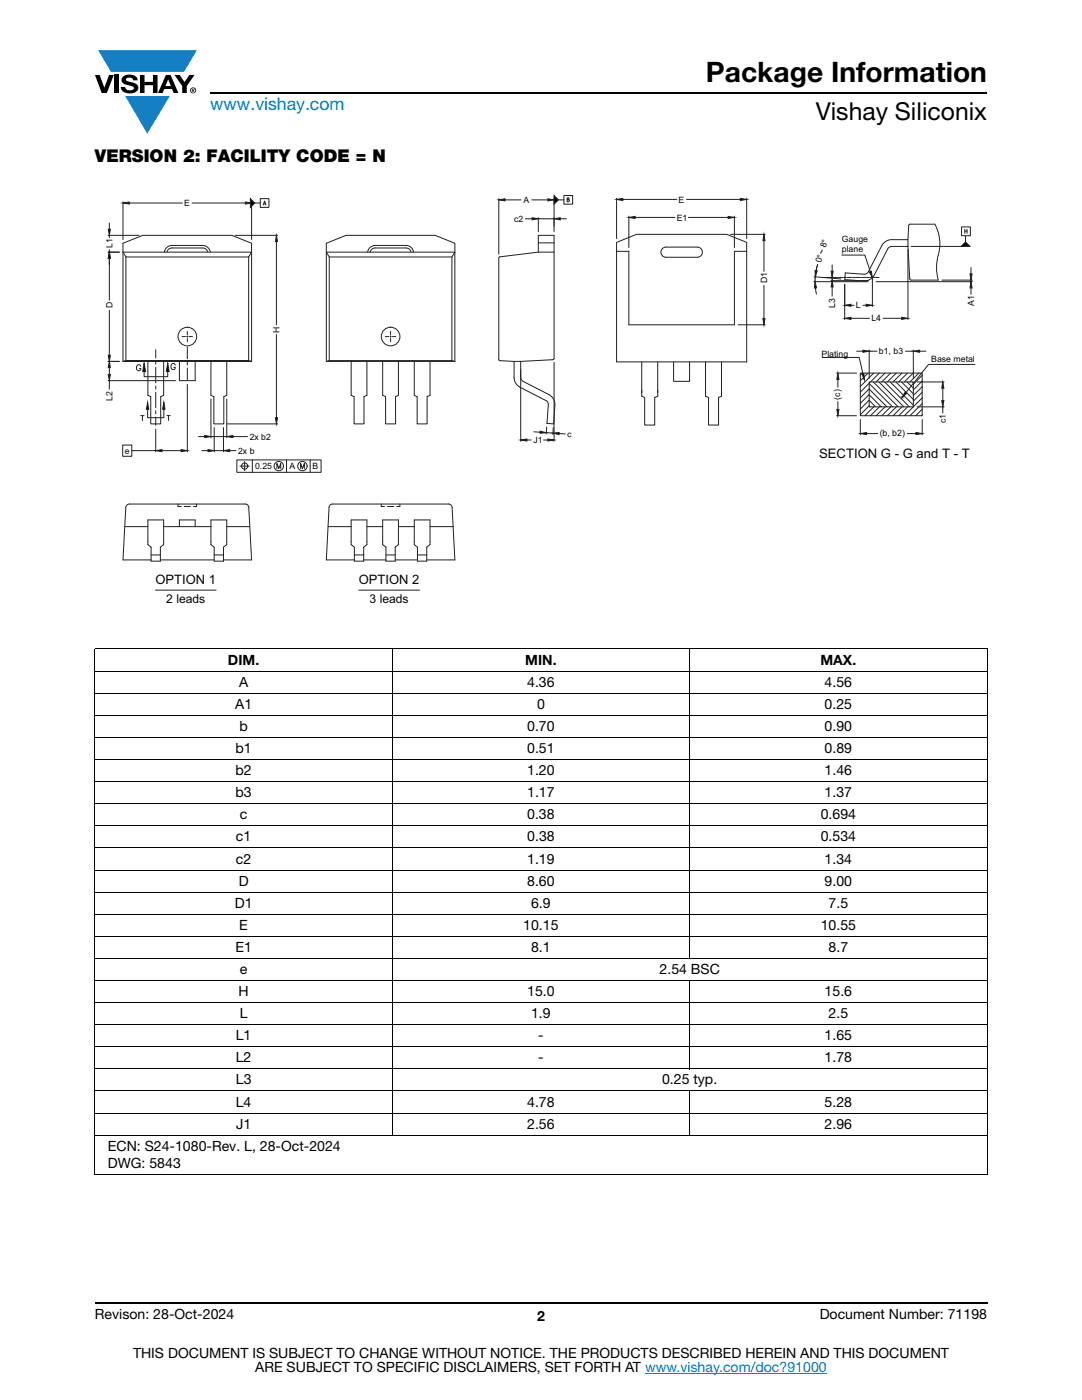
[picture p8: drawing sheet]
<svg xmlns="http://www.w3.org/2000/svg" width="216mm" height="279mm" viewBox="0 0 216 279" stroke-linecap="round" stroke-linejoin="round" font-family="sans-serif">
<g fill="#147fc3">
<path d="M19.6 10h19.7l-2.6 4.3h-1.1h-13.5z"/>
<path d="M25 19.2h8.9l-4.5 7.5z"/>
</g>
<g fill="#000">
<path d="M18.9 15h1l.9 2.5 1-2.5h.9l-1.4 3.6h-1zM22.9 15h.9v3.6h-.9zM24.6 15.3a2.1 2.1 0 0 1 2.8 .3l.1 .4h-.9a.79 .79 0 0 0-.7-.5 .79 .79 0 0 0-.8 .4l.3 .3 1 .2a1.08 1.08 0 0 1 1.2 1.1 1.08 1.08 0 0 1-1.1 1.1 1.73 1.73 0 0 1-2.4-1.2h.9a.96 .96 0 0 0 .8 .6 .96 .96 0 0 0 .9-.4 1.31 1.31 0 0 0-1.2-.6 1.03 1.03 0 0 1-1.1-.6 1.03 1.03 0 0 1 .2-1.1zM27.9 15h.9v1.3h1.7v-1.3h.9v3.6h-.9v-1.6h-1.7v1.6h-.9zM34.8 15h1.1l.9 1.4 1-1.4h1l-1.5 2.2v1.4h-.9v-1.4z"/>
<path d="M33.6 15.8l.5 1.4h-1.1zM33.1 15l-1.6 3.6h1l.3-.8h1.5l.3 .8h1l-1.6-3.6z"/>
<path d="M38.4 17.8h.2v.2h-.2zM38.3 17.7v.7h.1v-.3l.4 .3-.2-.3 .2-.2-.1-.2z"/>
<path d="M38.1 18a.46 .46 0 0 1 .9 0 .46 .46 0 0 1-.9 0zM37.9 18a.6 .6 0 0 0 1.2 0 .6 .6 0 0 0-1.2 0z"/>
</g>
<path d="M42 18.6h155M18.9 260h178.1" fill="none" stroke="#000" stroke-width=".36"/>
<path d="M128.7 274h36.3" fill="none" stroke="#007ec4" stroke-width=".2"/>
<g fill="none" stroke="#000" stroke-width=".2">
<path d="M18.9 129.5h178.1M18.9 133.9h178.1M18.9 138.3h178.1M18.9 129.6v104.8M78.3 129.4v97.2M137.6 129.4v61.9M197 129.6v104.8M18.9 142.7h178.1M18.9 147.2h178.1M18.9 151.6h178.1M18.9 156h178.1M18.9 160.4h178.1"/>
<path d="M18.9 164.8h178.1M18.9 169.2h178.1M18.9 173.6h178.1M18.9 178h178.1M18.9 182.4h178.1M18.9 186.9h178.1M18.9 191.3h178.1M18.9 195.7h178.1M137.6 195.6v17.8M18.9 200.1h178.1M18.9 204.5h178.1M18.9 208.9h178.1"/>
<path d="M18.9 213.3h178.1M18.9 217.7h178.1M137.6 217.6v9M18.9 222.1h178.1M18.9 226.5h178.1M18.9 234.5h178.1"/>
</g>
<g fill="none" stroke="#231f20" stroke-width=".2">
<path d="M65.1 50.3h25.7l-.6 1v20.7h-24.5v-20.7zM65.7 51.3h24.5M74.8 49.5h6.2a1 1 0 0 1 1 .8M74.8 49h6.2a1.5 1.5 0 0 1 1.5 1.3M74.9 49.5a1 1 0 0 0-1 .8M74.9 49a1.5 1.5 0 0 0-1.5 1.3M65.1 72.1v-23.6l3.9-1.5h17.8l4 1.5v23.6M65.1 72.1h25.7M65.7 72l-.6 .1M70.1 72.1v6.8l.6 .3v5.4h1.9v-5.4l.6-.3v-6.8M76.4 72.1v6.8l.5 .3v5.4h2v-5.4l.6-.3v-6.8M76.9 67.2h.7"/>
<path d="M77.8 67.2h.3M77.9 66.1v.7M77.9 67.1v.2M77.9 67.5v.7M78.3 67.2h.7M82.7 72.1v6.8l.5 .3v5.4h2v-5.4l.6-.3v-6.8M90.2 72l.6 .1M103.9 73.8v14.3M110.6 72.3v15.8M47.3 91.8h16.8v2.5h-16.8zM47.9 93h1.8M48.8 92.1v1.9"/>
<path d="M50.4 91.8v2.5M55.3 93.5v-1l.3 1 .4-1v1M57.2 91.8v2.5M60 93.5v-1l.4 1 .3-1v1M61.9 91.8v2.5M105.1 87.8h.9M108.5 87.8h.8M24.9 105.1h4.6M25.1 101.3l-.6 10.4h5.6M25.8 100.6h23.1M25.8 100.6a.74 .74 0 0 0-.7 .7M29.5 108.1v-4.3h3.2v4.3"/>
<path d="M30.1 110.7h1.9M30.1 109.2v2.8h1.9v-2.8M31 117.8h12.1M32 111.7h10.7M32.7 105.1h9.4M35.5 100.6v.5h.6M35.8 105.1v-1.3h3.1v1.3M36.8 101.1h1.2M39.2 100.6v.5h-.6M42.1 108.1v-4.3h3.1v4.3M42.7 109.2v2.8h1.9v-2.8M42.7 110.7h1.9"/>
<path d="M45.2 105.1h4.6M48.9 100.6a.74 .74 0 0 1 .8 .7M49.6 101.3l.6 10.4h-5.6"/>
<circle cx="77.9" cy="67.2" r="1.86"/>
<circle cx="48.8" cy="93" r=".62"/>
<circle cx="55.6" cy="93" r=".93"/>
<circle cx="60.3" cy="93" r=".93"/>
</g>
<path d="M109.3 87.6l1.3 .2-1.3 .2z" fill="#040503"/>
<path d="M109.3 87.6l1.3 .2-1.3 .2z" fill="none" stroke="#231f20" stroke-width=".2"/>
<path d="M103.9 87.8l1.2-.2v.4z" fill="#040503"/>
<path d="M99.5 39.6v11.1M100.8 39.9h3.2M106.1 39.9h3.2M110.6 39.6v5.5M99.8 51.2l-.3 .3v20.2l.3 .3 2.8 .1M107.4 47v3.3M110.6 47v24.5M110.6 71.5l-.3 .3-6.4 .3M103.9 87.8l1.2-.2v.4z" fill="none" stroke="#231f20" stroke-width=".2"/>
<path d="M99.5 39.9l1.3-.2v.4z" fill="#040503"/>
<path d="M99.5 39.9l1.3-.2v.4z" fill="none" stroke="#231f20" stroke-width=".2"/>
<path d="M109.3 39.7l1.3 .2-1.3 .2z" fill="#040503"/>
<path d="M109.3 39.7l1.3 .2-1.3 .2zM104.9 43.7h1.3M107.4 43.4v2.8M107.4 43.7h3.2M110.6 43.4v2.8M111.8 43.7h1.2" fill="none" stroke="#231f20" stroke-width=".2"/>
<path d="M110.6 43.7l1.2-.2v.4z" fill="#040503"/>
<path d="M110.6 43.7l1.2-.2v.4z" fill="none" stroke="#231f20" stroke-width=".2"/>
<path d="M106.2 43.5l1.2 .2-1.2 .2z" fill="#040503"/>
<path d="M106.2 43.5l1.2 .2-1.2 .2zM107.4 47h3.2M107.4 48.5h3.2M110.6 50.3h-3.2l-7.7 1M102.6 72.1h1.3M106.5 86.2l1.3 .1M109 86.4h1.3M109.1 85.2l-.1 1.4M110.4 85.3l-.1 1.4M111.6 86.5l1.2 .1" fill="none" stroke="#231f20" stroke-width=".2"/>
<path d="M107.8 86.1l1.2 .3-1.2 .1z" fill="#040503"/>
<path d="M107.8 86.1l1.2 .3-1.2 .1z" fill="none" stroke="#231f20" stroke-width=".2"/>
<path d="M110.3 86.4l1.3-.1v.4z" fill="#040503"/>
<path d="M111.4 39.9h1.1M110.3 86.4l1.3-.1v.4z" fill="none" stroke="#231f20" stroke-width=".2"/>
<path d="M110.6 39l.8 .9-.8 .8z" fill="#040503"/>
<g fill="none" stroke="#231f20" stroke-width=".2">
<path d="M110.6 39l.8 .9-.8 .8zM112.5 39h1.8v1.7h-1.8zM113.2 39.5l.4 .2-.2 .1 .2 .2-.2 .3h-.2zM113.2 39.8h.2M21.6 76h13.4M21.6 72.1h2.2M21.8 73.4v1.3M21.8 76v1.7M35.8 76h3.1M102.6 72.1v3.2a2.23 2.23 0 0 0 1.2 2M103.8 77.3l5.1 2.6 .4 .4 .1 .5M103.9 72.1v3.2l.3 .7 5.3 2.7"/>
<path d="M109.5 78.7a2.23 2.23 0 0 1 1.2 2.2M109.4 80.8l-.3 3.7 1.4 .1 .2-3.7"/>
<circle cx="37.4" cy="67.2" r="1.86"/>
</g>
<path d="M21.8 72.1l.2 1.3h-.4z" fill="#040503"/>
<path d="M21.8 72.1l.2 1.3h-.4z" fill="none" stroke="#231f20" stroke-width=".2"/>
<path d="M21.6 74.7h.4l-.2 1.3z" fill="#040503"/>
<path d="M21.6 50.3h2.2M21.8 51.6v8.3M21.6 72.1h2.2M21.6 74.7h.4l-.2 1.3zM21.8 61.9v9" fill="none" stroke="#231f20" stroke-width=".2"/>
<path d="M21.6 70.9h.4l-.2 1.2z" fill="#040503"/>
<path d="M21.6 70.9h.4l-.2 1.2z" fill="none" stroke="#231f20" stroke-width=".2"/>
<path d="M21.8 50.3l.2 1.3h-.4z" fill="#040503"/>
<path d="M21.8 50.3l.2 1.3h-.4zM36.3 67.2h.7M37.2 67.2h.3M37.4 66.1v.7M37.4 67v.3M37.4 67.5v.7M37.7 67.2h.7M42.1 79.6v7.8M45.2 79.6v7.8M39.6 87.1h1.2M42.1 87.1h3.1M46.5 87.1h2.9" fill="none" stroke="#231f20" stroke-width=".2"/>
<path d="M40.8 86.9l1.3 .2-1.3 .2z" fill="#040503"/>
<path d="M40.8 86.9l1.3 .2-1.3 .2z" fill="none" stroke="#231f20" stroke-width=".2"/>
<path d="M45.2 87.1l1.3-.2v.4z" fill="#040503"/>
<path d="M37.4 76.7v13.5M26.3 89.9h4.8M31.1 85.6v4.6M32.3 89.9h3.8M45.2 87.1l1.3-.2v.4z" fill="none" stroke="#231f20" stroke-width=".2"/>
<path d="M36.1 89.7l1.3 .2-1.3 .2z" fill="#040503"/>
<path d="M36.1 89.7l1.3 .2-1.3 .2z" fill="none" stroke="#231f20" stroke-width=".2"/>
<path d="M31.1 89.9l1.2-.2v.4z" fill="#040503"/>
<path d="M46.9 47h8.5M55.2 48.2v16.6M55.2 66.8v16.6M24.5 88.8h1.8v2.3h-1.8zM31.1 89.9l1.2-.2v.4zM45.3 84.6h10.1" fill="none" stroke="#231f20" stroke-width=".2"/>
<path d="M55.2 47l.2 1.2h-.4z" fill="#040503"/>
<path d="M55.2 47l.2 1.2h-.4z" fill="none" stroke="#231f20" stroke-width=".2"/>
<path d="M55 83.4h.4l-.2 1.2z" fill="#040503"/>
<g fill="none" stroke="#231f20" stroke-width=".2">
<path d="M31.1 69.8v1.6M31.1 72.1v.6M31.1 73.3v3.1M31.1 77v.6M31.1 78.3v3.1M37.4 69.3v2.3M37.4 72.2v.6M37.4 73.4v2.4M31.1 82v.6M31.1 83.2v1.7M40.3 89.9h1.2M42.7 89.9h1.9"/>
<path d="M42.7 85.3v4.9M44.6 85.3v4.9M45.8 89.9h1.3M55 83.4h.4l-.2 1.2z"/>
</g>
<path d="M41.5 89.7l1.2 .2-1.2 .2z" fill="#040503"/>
<path d="M41.5 89.7l1.2 .2-1.2 .2z" fill="none" stroke="#231f20" stroke-width=".2"/>
<path d="M44.6 89.9l1.2-.2v.4z" fill="#040503"/>
<path d="M24.5 40.3v7.5M25.8 40.5h10.6M38.3 40.5h10.7M50.2 40.3v7.5M44.6 89.9l1.2-.2v.4z" fill="none" stroke="#231f20" stroke-width=".2"/>
<path d="M24.5 40.5l1.3-.2v.4z" fill="#040503"/>
<path d="M24.5 40.5l1.3-.2v.4z" fill="none" stroke="#231f20" stroke-width=".2"/>
<path d="M49 40.3l1.2 .2-1.2 .2z" fill="#040503"/>
<path d="M21.6 47h6.1M21.6 50.3h2.2M21.8 44.5v1.2M21.8 47v.4M21.8 49.9v.4M21.8 51.6v1.2M49 40.3l1.2 .2-1.2 .2z" fill="none" stroke="#231f20" stroke-width=".2"/>
<path d="M21.8 50.3l.2 1.3h-.4z" fill="#040503"/>
<path d="M21.8 50.3l.2 1.3h-.4z" fill="none" stroke="#231f20" stroke-width=".2"/>
<path d="M21.6 45.7h.4l-.2 1.3z" fill="#040503"/>
<path d="M21.6 45.7h.4l-.2 1.3zM50.8 40.5h1.1" fill="none" stroke="#231f20" stroke-width=".2"/>
<path d="M50 39.6l.8 .9-.8 .9z" fill="#040503"/>
<g fill="none" stroke="#231f20" stroke-width=".2">
<path d="M50 39.6l.8 .9-.8 .9zM51.9 39.6h1.8v1.8h-1.8zM24.5 50.3h25.7l-.6 1h-24.5zM25.1 51.2v20.7M41.4 50.3a1 1 0 0 0-.9-.8h-6.2a1 1 0 0 0-1 .8M42 50.3a1.5 1.5 0 0 0-1.5-1.3h-6.2a1.5 1.5 0 0 0-1.5 1.3M49.6 51.2v20.7M52.5 40.9l.3-.8 .3 .8M52.6 40.7h.4M24.5 72.1v-23.6l4-1.5h17.8l3.9 1.5v23.6M24.5 72.1l.6-.1h24.5l.6 .1zM29.5 72.1v6.8l.6 .3v5.4h2v-5.4l.6-.3v-6.8"/>
<path d="M35.8 72.1v3.9M38.9 72.1v3.9M42.1 72.1v6.8l.6 .3v5.4h2v-5.4l.5-.3v-6.8M33.3 82.9h.7M33.6 82.9v1"/>
</g>
<path d="M32.7 80.3l.2 1.4h-.4z" fill="#040503"/>
<path d="M29.5 81.7v1.7h3.2v-1.7M32.7 80.3l.2 1.4h-.4z" fill="none" stroke="#231f20" stroke-width=".2"/>
<path d="M29.5 80.3l.2 1.4h-.5z" fill="#040503"/>
<path d="M28.1 83h.6M28.4 83v.9M29.5 80.3l.2 1.4h-.5z" fill="none" stroke="#231f20" stroke-width=".2"/>
<path d="M33.5 72.5l.3 1.7h-.6z" fill="#040503"/>
<path d="M28.1 73.1l-.2-.3a.56 .56 0 0 0-.7 .6 .56 .56 0 0 0 .8 .4l.1-.3h-.3M33.5 72.5l.3 1.7h-.6zM35 72.8a.44 .44 0 0 0-.5-.3 .44 .44 0 0 0-.4 .5v.3a.43 .43 0 0 0 .4 .5 .43 .43 0 0 0 .5-.5h-.3" fill="none" stroke="#231f20" stroke-width=".2"/>
<path d="M28.8 72.5l.2 1.7h-.5z" fill="#040503"/>
<g fill="none" stroke="#231f20" stroke-width=".2">
<path d="M181.8 49.2h10.9M186.5 44.7a8.1 8.1 0 0 1 .7 6.2M187.2 50.9l-.3 2.1v1.5l.3 1.4M191.9 45.3h1.7v1.7h-1.7zM192.5 45.8v.8M192.5 46.1h.5M192.7 47.2v1.1M193 45.8v.8M28.8 72.5l.2 1.7h-.5zM28.8 74.2v1h4.7v-1M29.5 108.1v.6l.6 .5M32.7 108.1v.6l-.7 .5"/>
<path d="M42.1 108.1v.6l.6 .5M45.2 108.1v.6l-.6 .5M65.5 105.1h4.6M65.7 101.3l-.6 10.4h5.6M66.4 100.6h23.1M66.4 100.6a.74 .74 0 0 0-.7 .7M70.1 103.8h3.1v4.9l-.6 .5v2.8h-1.9v-2.8l-.6-.5zM70.7 110.7h1.9M71.6 117.8h12.1M72.6 111.7h4.4M73.2 105.1h3.2M76.1 100.6v.5h.6"/>
<path d="M76.4 103.8h3.1v4.9l-.6 .5v2.8h-1.9v-2.8l-.6-.5zM77 110.7h1.9M77.3 101.1h1.3M78.9 111.7h4.4M79.5 105.1h3.2M79.8 100.6v.5h-.6M82.7 103.8h3.1v4.9l-.6 .5v2.8h-1.9v-2.8l-.6-.5zM83.3 110.7h1.9M85.8 105.1h4.6M89.5 100.6a.74 .74 0 0 1 .7 .7M90.2 101.3l.6 10.4h-5.6"/>
</g>
<path d="M191.8 49.2l.9-.9 .8 .9z" fill="#040503"/>
<path d="M168.5 56.7v7.1M181.2 49.8v14M191.8 49.2l.9-.9 .8 .9zM169.8 63.5h3.7M176.2 63.5h3.7" fill="none" stroke="#231f20" stroke-width=".2"/>
<path d="M179.9 63.3l1.3 .2-1.3 .2z" fill="#040503"/>
<path d="M179.9 63.3l1.3 .2-1.3 .2z" fill="none" stroke="#231f20" stroke-width=".2"/>
<path d="M168.5 63.5l1.3-.2v.4z" fill="#040503"/>
<path d="M168.5 56.7v4.5M174.1 57.1v4.1M168.5 63.5l1.3-.2v.4zM169.8 60.9h.6M172.2 60.9h.6" fill="none" stroke="#231f20" stroke-width=".2"/>
<path d="M172.8 60.7l1.3 .2-1.3 .2z" fill="#040503"/>
<path d="M172.8 60.7l1.3 .2-1.3 .2z" fill="none" stroke="#231f20" stroke-width=".2"/>
<path d="M168.5 60.9l1.3-.2v.4z" fill="#040503"/>
<path d="M174.8 56.2h19.2M188 55.9h6M193.7 53.4v1.3M193.7 55.9v.3M193.7 57.5v1.2M168.5 60.9l1.3-.2v.4z" fill="none" stroke="#231f20" stroke-width=".2"/>
<path d="M193.5 54.7h.5l-.3 1.2z" fill="#040503"/>
<path d="M193.5 54.7h.5l-.3 1.2z" fill="none" stroke="#231f20" stroke-width=".2"/>
<path d="M193.7 56.2l.3 1.3h-.5z" fill="#040503"/>
<path d="M162.4 56.2h8.7M162.4 55.2l5.4 .5M162.7 57.5l.2 1.2M162.8 54l.4-1.2-.4 1.4-.2 2M193.7 56.2l.3 1.3h-.5z" fill="none" stroke="#231f20" stroke-width=".2"/>
<path d="M162.6 54h.5l-.4 1.2z" fill="#040503"/>
<path d="M162.6 54h.5l-.4 1.2z" fill="none" stroke="#231f20" stroke-width=".2"/>
<path d="M162.6 56.2l.3 1.3h-.4z" fill="#040503"/>
<g fill="none" stroke="#231f20" stroke-width=".2">
<path d="M162.6 56.2l.3 1.3h-.4zM164.5 55.4h1.9M165.8 56h7.5M166 52.9v1.2M166 55.4v.6M166 57.3v1.8M166.5 55.4h.6M167.2 55.4h.1M167.4 55.4h.6M168.1 55.4h.1M168.3 55.4h.6M169 55.4h.1"/>
<path d="M169.2 55.4h.6M169.9 55.4h.1M170.1 55.4h.6M170.8 55.4h.1M171.1 55.4h.5M171.7 55.4h.2M172 55.4h.5M172.6 55.4h.2M172.9 55.4h.5M173.6 55.4h.1M173.8 55.4h.6M174.5 55.4h.1"/>
<path d="M174.7 55.4h.7"/>
</g>
<path d="M165.8 54.1h.4l-.2 1.3z" fill="#040503"/>
<path d="M165.8 54.1h.4l-.2 1.3z" fill="none" stroke="#231f20" stroke-width=".2"/>
<path d="M166 56l.2 1.3h-.4z" fill="#040503"/>
<path d="M166 56l.2 1.3h-.4zM168 50.9h4.6l1.1 3.3" fill="none" stroke="#231f20" stroke-width=".2"/>
<path d="M173.5 54.3l.4-.2 .2 1.3z" fill="#040503"/>
<g fill="none" stroke="#231f20" stroke-width=".2">
<path d="M173.5 54.3l.4-.2 .2 1.3zM171.7 74.5h12.3v8.5h-12.3zM172.1 74.5l-.4 .4M173.2 74.5l-1.5 1.5M173.4 76.5l4.7 4.7M173.4 76.2h8.8v5h-8.8zM173.4 76.5l-1.7 1.8M173.4 77.6l-1.7 1.8M173.4 78.7l-1.7 1.8M173.4 79.9l-1.7 1.7M173.4 78.8l2.4 2.4M173.4 77.7l3.6 3.5"/>
<path d="M173.4 79.9l1.3 1.3M174.3 76.2l4.9 5M174.3 74.5l-2.6 2.6M175.4 76.2l5 5M175.5 74.5l-1.8 1.7M176.5 76.2l5 5M176.6 74.5l-1.8 1.7M177.6 76.2l4.6 4.6M177.7 74.5l-1.8 1.7M178.8 76.2l3.4 3.5M178.8 74.5l-1.7 1.7M179.9 76.2l2.3 2.4"/>
<path d="M180 74.5l-1.8 1.7M181 76.2l1.2 1.3M181.1 74.5l-1.8 1.7M182.1 76.2l.1 .1M182.2 74.5l-1.8 1.7M183.3 74.5l-1.7 1.7M184 74.9l-1.8 1.8M184 76l-1.8 1.8M184 77.2l-1.8 1.7M184 78.3l-1.8 1.8M184 79.4l-3.5 3.6M171.7 83.7v3.1"/>
<path d="M172.9 86.5h2.2M173.4 81l-1.7 1.8M173.4 81l.2 .2M174.3 81.2l-1.7 1.8M175.5 81.2l-1.8 1.8M176.6 81.2l-1.8 1.8M177.7 81.2l-1.7 1.8M178.9 81.2l-1.8 1.8M180 81.2l-1.8 1.8M181 86.5h1.8M181.1 81.2l-1.8 1.8M184 83.7v3.1"/>
<path d="M184 80.5l-2.4 2.5M184 81.7l-1.3 1.3M184 82.8l-.2 .2"/>
</g>
<path d="M182.8 86.3l1.2 .2-1.2 .2z" fill="#040503"/>
<path d="M182.8 86.3l1.2 .2-1.2 .2z" fill="none" stroke="#231f20" stroke-width=".2"/>
<path d="M171.7 86.5l1.2-.2v.4z" fill="#040503"/>
<path d="M170.9 70.1h1.3M173.4 69.8v5.7M173.4 70.1h1.6M180.7 70.1h1.5M182.2 69.8v5.7M183.5 70.1h1.2M171.7 86.5l1.2-.2v.4z" fill="none" stroke="#231f20" stroke-width=".2"/>
<path d="M172.2 69.9l1.2 .2-1.2 .2z" fill="#040503"/>
<path d="M172.2 69.9l1.2 .2-1.2 .2z" fill="none" stroke="#231f20" stroke-width=".2"/>
<path d="M182.2 70.1l1.3-.2v.4z" fill="#040503"/>
<path d="M182.2 70.1l1.3-.2v.4zM183 76.2h5.4M188.1 77.5v2.4M183 81.2h5.4M188.1 81.2v1.2" fill="none" stroke="#231f20" stroke-width=".2"/>
<path d="M188.1 76.2l.2 1.3h-.4z" fill="#040503"/>
<path d="M188.1 76.2l.2 1.3h-.4z" fill="none" stroke="#231f20" stroke-width=".2"/>
<path d="M187.9 79.9h.4l-.2 1.3z" fill="#040503"/>
<path d="M166.9 74.5h4M167.2 75.7v1.6M187.9 79.9h.4l-.2 1.3zM166.9 83h4M167.2 80.1v1.6" fill="none" stroke="#231f20" stroke-width=".2"/>
<path d="M167.2 74.5l.2 1.2h-.4z" fill="#040503"/>
<path d="M167.2 74.5l.2 1.2h-.4z" fill="none" stroke="#231f20" stroke-width=".2"/>
<path d="M167 81.7h.4l-.2 1.3z" fill="#040503"/>
<path d="M164.1 71.3h7.3l.8 3.3M167 81.7h.4l-.2 1.3z" fill="none" stroke="#231f20" stroke-width=".2"/>
<path d="M172 74.6l.4-.1 .1 1.3z" fill="#040503"/>
<path d="M172 74.6l.4-.1 .1 1.3zM194.5 72.7h-9.2l-4.5 5.6" fill="none" stroke="#231f20" stroke-width=".2"/>
<path d="M180.6 78.2l.4 .2-1 .9z" fill="#040503"/>
<g fill="none" stroke="#231f20" stroke-width=".2">
<path d="M125.5 43.1v6.3M125.5 50.2v14.6M126.7 43.4h8M137.4 43.4h7.9M146.5 43.1v6.3M146.5 50.2v14.6M171.1 56.2h2.1M173.3 54.2l-.4 .4-.5 .1-3.7-.2-.1 1.3 3.7 .3a2.25 2.25 0 0 0 2.2-1.3M174.1 55.4v1.7M177.1 49.7l-2.6 5.2M181.2 47.8h-3.3a2.25 2.25 0 0 0-2 1.2l-2.6 5.2M181.2 49.2h-3.3l-.4 .1-.4 .4"/>
<path d="M181.8 55.9h5.4M186.5 44.7l-5.1 .1a43.5 43.5 0 0 0 .1 10.9l.3 .2M179.8 79.2l.4 .3M180.6 78.2l.4 .2-1 .9z"/>
</g>
<path d="M125.5 43.4l1.2-.2v.4z" fill="#040503"/>
<path d="M125.5 43.4l1.2-.2v.4z" fill="none" stroke="#231f20" stroke-width=".2"/>
<path d="M145.3 43.2l1.2 .2-1.2 .2z" fill="#040503"/>
<path d="M123 39.6v8M124.3 39.8h10.7M137 39.8h10.7M149 39.6v8M145.3 43.2l1.2 .2-1.2 .2z" fill="none" stroke="#231f20" stroke-width=".2"/>
<path d="M123 39.8l1.3-.2v.4z" fill="#040503"/>
<path d="M123 39.8l1.3-.2v.4z" fill="none" stroke="#231f20" stroke-width=".2"/>
<path d="M147.7 39.6l1.3 .2-1.3 .2z" fill="#040503"/>
<path d="M147.7 39.6l1.3 .2-1.3 .2zM145.8 46.8h6.9M152.4 48v6.1M152.4 56.9v6.7M147.3 64.8h5.4" fill="none" stroke="#231f20" stroke-width=".2"/>
<path d="M152.4 46.8l.2 1.2h-.4z" fill="#040503"/>
<path d="M152.4 46.8l.2 1.2h-.4z" fill="none" stroke="#231f20" stroke-width=".2"/>
<path d="M152.2 63.6h.4l-.2 1.2z" fill="#040503"/>
<path d="M123 50.2h2.5M123 48.4l4-1.6h18l4 1.6v23.8h-26zM132.2 49.6l.7-.3h6.2a1.01 1.01 0 0 1 1.1 1 1.01 1.01 0 0 1-1.1 1h-6.2a1.01 1.01 0 0 1-.9-.6 1.01 1.01 0 0 1 .2-1.1zM146.5 50.2h2.5M125.5 64.8h21M128.1 72.2v6.9l.5 .2v5.5h2v-5.5l.6-.2v-6.9M134.4 72.2v3.9h3.2v-3.9M140.8 72.2v6.9l.6 .2v5.5h2v-5.5l.6-.2v-6.9M152.2 63.6h.4l-.2 1.2z" fill="none" stroke="#231f20" stroke-width=".2"/>
<text font-size="5.6" x="140.9" y="16.4">Package Information</text>
<text font-size="4.9" x="162.8" y="24">Vishay Siliconix</text>
<text font-size="3.5" fill="#007ec4" x="42" y="21.9">www.vishay.com</text>
<text font-size="3.5" x="18.9" y="32.3">VERSION 2: FACILITY CODE = N</text>
<g font-size="2.8">
<text x="45.5" y="132.6">DIM.</text>
<text x="47.7" y="137.1">A</text>
<text x="104.8" y="132.6">MIN.</text>
<text x="105.2" y="137.1">4.36</text>
<text x="163.7" y="132.6">MAX.</text>
<text x="164.6" y="137.1">4.56</text>
<text x="46.9" y="141.5">A1</text>
<text x="107.2" y="141.5">0</text>
<text x="164.5" y="141.5">0.25</text>
<text x="47.8" y="145.9">b</text>
<text x="105.2" y="145.9">0.70</text>
<text x="164.6" y="145.9">0.90</text>
<text x="47" y="150.3">b1</text>
<text x="47" y="154.7">b2</text>
<text x="105.2" y="150.3">0.51</text>
<text x="105.2" y="154.7">1.20</text>
<text x="164.5" y="150.3">0.89</text>
<text x="164.5" y="154.7">1.46</text>
<text x="47" y="159.1">b3</text>
<text x="105.2" y="159.1">1.17</text>
<text x="164.5" y="159.1">1.37</text>
<text x="47.1" y="167.9">c1</text>
<text x="47.9" y="163.5">c</text>
<text x="105.2" y="163.5">0.38</text>
<text x="105.2" y="167.9">0.38</text>
<text x="163.8" y="163.5">0.694</text>
<text x="163.8" y="167.9">0.534</text>
<text x="47.1" y="172.3">c2</text>
<text x="105.2" y="172.3">1.19</text>
<text x="164.6" y="172.3">1.34</text>
<text x="47.6" y="176.7">D</text>
<text x="105.2" y="176.7">8.60</text>
<text x="164.6" y="176.7">9.00</text>
<text x="46.8" y="181.1">D1</text>
<text x="47.8" y="185.6">E</text>
<text x="104.4" y="185.6">10.15</text>
<text x="106" y="181.1">6.9</text>
<text x="163.8" y="185.6">10.55</text>
<text x="165.3" y="181.1">7.5</text>
<text x="47" y="190">E1</text>
<text x="106" y="190">8.1</text>
<text x="165.3" y="190">8.7</text>
<text x="47.9" y="194.4">e</text>
<text x="131.6" y="194.4">2.54 BSC</text>
<text x="47.6" y="198.8">H</text>
<text x="47.8" y="203.2">L</text>
<text x="105.2" y="198.8">15.0</text>
<text x="106" y="203.2">1.9</text>
<text x="164.6" y="198.8">15.6</text>
<text x="165.3" y="203.2">2.5</text>
<text x="47.1" y="207.6">L1</text>
<text x="107.4" y="207.6">-</text>
<text x="164.6" y="207.6">1.65</text>
<text x="47.1" y="212">L2</text>
<text x="107.4" y="212">-</text>
<text x="164.6" y="212">1.78</text>
<text x="47.1" y="216.4">L3</text>
<text x="47.1" y="220.8">L4</text>
<text x="105.2" y="220.8">4.78</text>
<text x="132.1" y="216.4">0.25 typ.</text>
<text x="164.6" y="220.8">5.28</text>
<text x="47.1" y="225.3">J1</text>
<text x="105.2" y="225.3">2.56</text>
<text x="164.6" y="225.3">2.96</text>
<text x="21.5" y="229.7">ECN: S24-1080-Rev. L, 28-Oct-2024</text>
<text x="21.5" y="233.2">DWG: 5843</text>
<text x="18.9" y="263.3">Revison: 28-Oct-2024</text>
<text x="107.2" y="263.6">2</text>
<text x="163.6" y="263.3">Document Number: 71198</text>
<text x="26.5" y="271">THIS DOCUMENT IS SUBJECT TO CHANGE WITHOUT NOTICE. THE PRODUCTS DESCRIBED HEREIN AND THIS DOCUMENT</text>
<text x="50.9" y="273.8">ARE SUBJECT TO SPECIFIC DISCLAIMERS, SET FORTH AT www.vishay.com/doc?91000</text>
</g>
<g font-size="2.6" fill="#040503">
<text x="163.4" y="91.5">SECTION G - G and T - T</text>
<text x="31" y="116.6">OPTION 1</text>
<text x="71.6" y="116.6">OPTION 2</text>
</g>
<g font-size="2.4" fill="#040503">
<text x="33.2" y="120.3">2 leads</text>
<text x="73.7" y="120.3">3 leads</text>
</g>
<g font-size="1.7" fill="#040503">
<text x="36.8" y="41.1">E</text>
<text x="104.5" y="40.5">A</text>
<text x="135.4" y="40.4">E</text>
<text x="102.6" y="44.3">c2</text>
<text x="135" y="44">E1</text>
<text x="22.4" y="49.5" transform="rotate(-90 22.4 49.5)">L1</text>
<text x="163.9" y="52.6" transform="rotate(-73 163.9 52.6)">0°~ 8°</text>
<text x="168" y="48.4">Gauge</text>
<text x="168" y="50.2">plane</text>
<text x="153.1" y="56.6" transform="rotate(-90 153.1 56.6)">D1</text>
<text x="22.4" y="61.6" transform="rotate(-90 22.4 61.6)">D</text>
<text x="166.7" y="61.5" transform="rotate(-90 166.7 61.5)">L3</text>
<text x="170.8" y="61.6">L</text>
<text x="173.9" y="64.2">L4</text>
<text x="194.4" y="61" transform="rotate(-90 194.4 61)">A1</text>
<text x="55.8" y="66.4" transform="rotate(-90 55.8 66.4)">H</text>
<text x="163.9" y="71.2">Plating</text>
<text x="175.4" y="70.6">b1, b3</text>
<text x="185.8" y="72.2">Base metal</text>
<text x="22.4" y="80" transform="rotate(-90 22.4 80)">L2</text>
<text x="167.7" y="79.8" transform="rotate(-90 167.7 79.8)">(c)</text>
<text x="49.8" y="87.7">2x b2</text>
<text x="106.4" y="88.4">J1</text>
<text x="113.2" y="87.2" transform="rotate(4 113.2 87.2)">c</text>
<text x="175.5" y="87">(b, b2)</text>
<text x="188.8" y="84.5" transform="rotate(-90 188.8 84.5)">c1</text>
<text x="24.9" y="90.5">e</text>
<text x="47.5" y="90.5">2x b</text>
<text x="50.9" y="93.7">0.25</text>
<text x="57.8" y="93.7">A</text>
<text x="62.4" y="93.7">B</text>
</g>
</svg>
